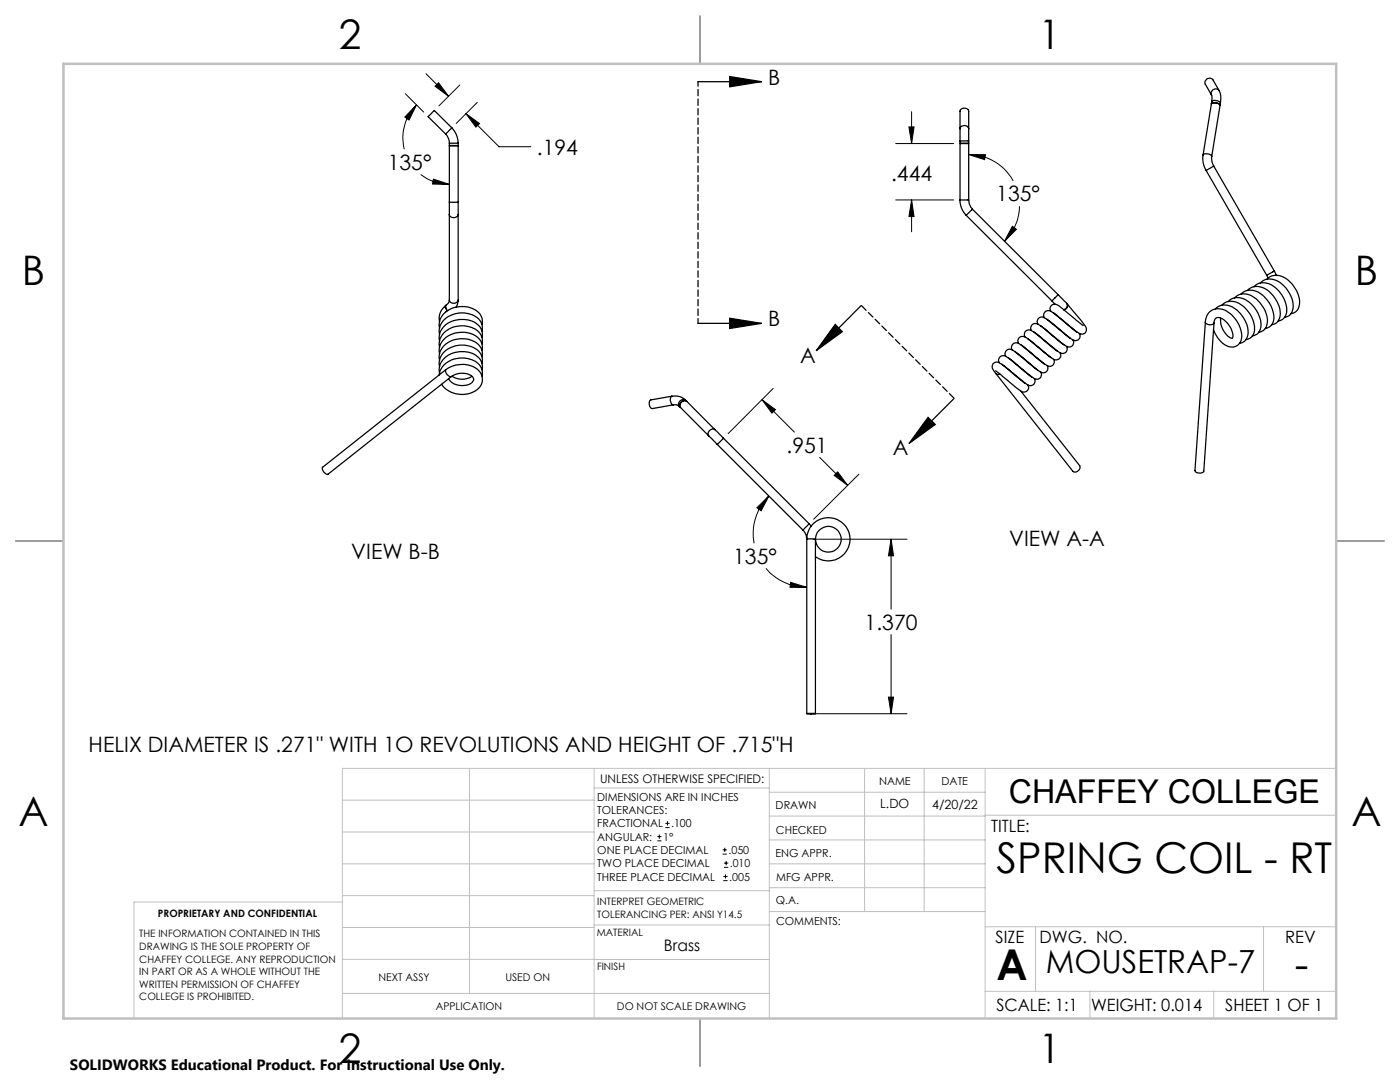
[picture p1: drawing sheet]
<svg xmlns="http://www.w3.org/2000/svg" width="279mm" height="216mm" viewBox="0 0 279 216" stroke-linecap="round" stroke-linejoin="round" font-family="sans-serif">
<g fill="none" stroke="#000" stroke-width=".2">
<path d="M80.9 18.7l3.7 3.7M85 14.7l4.5 4.5M86.8 17.2l.7-.7 2 2.7zM91.8 17l-4.2 4.1M83.1 21l-1.5 3-.8-.6zM83.1 21a9.4 9.4 0 0 0-2.4 8.8M84 34.8a9.6 9.6 0 0 0 5.7 2M86.5 35.7l3.2 1.1-3.4-.1zM93 22.7l2.7 2-.7 .7zM93 22.7l6.6 6.6h6.3M95.2 20.4l-4.1 4.2M178.8 28.6h11.5"/>
<path d="M178.8 39.9h11.5M181.4 25.3h1l-.5 3.3zM181.9 22.3v6.3M181.9 39.9v6.3M181.9 39.9l.5 3.3h-1zM193.3 30.8l3.4 .1-.2 1zM193.3 30.8a10.2 10.2 0 0 1 8.9 5.3M202 45.2l.8 .6-2.3 2.3zM203.4 41.1a10 10 0 0 1-2.9 7M152.1 79.8l6.4 6.4M152.1 79.8l2.7 1.9-.7 .7zM154.3 77.5l-9 9"/>
<path d="M153.5 99a10.7 10.7 0 0 0-3 9.4M163.6 91.3l5.6 5.5M166.5 94.9l.7-.7 2 2.6zM171.4 94.6l-9 9M151.1 101.3l2.4-2.3-1.6 2.9zM152.9 113.4a10.7 10.7 0 0 0 8.1 3.8M157.8 116.2l3.2 1h-3.3zM162.3 107.6h18.7M177.8 107.6v14M177.8 107.6l.5 3.3h-1zM177.3 139.1h1l-.5 3.3zM177.8 126.6v15.8"/>
<path d="M162.3 142.4h18.7M131.2 167.8h.8M131.2 166.9h.8M131.6 166.5v.9M132.8 165.1h.8M132.8 164.3h.8M133.2 163.9v.8M144.2 170.4h.9M144.2 169.6h.9M144.4 175.7h.8M144.4 174.9h.8M144.5 173.1h.8"/>
<path d="M144.5 172.2h.8M144.6 169.2v.8M144.8 174.5v.8M144.9 171.8v.8"/>
</g>
<g fill="none" stroke="#000" stroke-width=".25">
<path d="M139.3 16.3h12.7M139.7 3.2v9.5M145.6 15.3l6.4 1-6.4 1zM241.8 19v1.3M243.3 18.1a3.6 3.6 0 0 1 .3 2.5M243.3 18.1l-1.2-2.2a.89 .89 0 0 0-1.2-.2 .89 .89 0 0 0-.3 1.1l1.2 2.2M243.3 18.1a.89 .89 0 0 0-1.1-.2 .89 .89 0 0 0-.4 1.1M88.9 26.7a2.47 2.47 0 0 1 .8 1.9M89.7 28.6v.4h1.7v-.4M89.7 28.6h1.7M90.2 25.5a4.6 4.6 0 0 1 1.2 3.1M90.2 25.5l-3.5-3.5-.3 .3-1 1 3.5 3.4"/>
<path d="M90.2 25.5l-1.3 1.2M191.6 39.9a4.4 4.4 0 0 0 1.2 3.1M191.6 25.7v2.4M191.6 39.9v-11.3h1.7v11.3M191.6 28.1v.5h1.7v-.5M191.6 25.7v-3.5a.92 .92 0 0 1 .9-.6 .92 .92 0 0 1 .8 .6v3.5M191.6 39.9h1.7M191.6 28.1h1.7M191.6 25.7a.91 .91 0 0 1 .9-.7 .91 .91 0 0 1 .8 .7M193.3 39.9a2.9 2.9 0 0 0 .8 1.8M193.3 25.7v2.4M240.1 30.9a4.7 4.7 0 0 0 .6 3.1"/>
<path d="M240.1 30.9a1.29 1.29 0 0 1 1.7 .3M240.7 34l12.1 20.9M241.8 20.7a1.29 1.29 0 0 1 1.7 .3M241.8 20.7a1.19 1.19 0 0 1 1.7 .3M241.8 20.7l-1.7 10.2M241.8 31.2v.8l.4 1.1M241.8 20.3a1.28 1.28 0 0 1 1.8 .3M241.8 20.3v.4M242.2 33.1l-1.5 .9M242.2 33.1l12.1 21M243.5 21l-1.7 10.2M243.6 20.6l-.1 .4"/>
<path d="M89.7 40.4v2.4M89.7 59.9l-.2 .6-.5 .4M89.7 40.4v-11.3h1.7v11.3M89.7 40.4h1.7M89.7 42.8a.93 .93 0 0 0 .9 .6 .93 .93 0 0 0 .8-.6M89.7 59.9a.95 .95 0 0 0 .9 .6 .95 .95 0 0 0 .8-.6M89.7 42.8v17.1M91.4 40.4v2.4M91.4 59.9l-.4 1.4M91.4 42.8v17.1M192.8 43l17.1 17M194.1 41.7l-1.3 1.3"/>
<path d="M194.1 41.7l17.1 17.1M211.2 58.8l1.7 1.7M211.2 58.8l-1.3 1.2M246.4 59.4a3.2 3.2 0 0 1 4.6 .5 5 5 0 0 1 1.7 5.4l-.2 .2a1.76 1.76 0 0 1-1.3 .8M247.7 58.7a3.2 3.2 0 0 1 4.6 .5 5.1 5.1 0 0 1 1.7 5.3l-.2 .3a1.78 1.78 0 0 1-1.3 .7M249 58a3.2 3.2 0 0 1 4.6 .5 5.3 5.3 0 0 1 1.8 5l-.3 .6a1.58 1.58 0 0 1-1.3 .7M250.2 57.2a3.2 3.2 0 0 1 4.7 .5 5.1 5.1 0 0 1 1.6 5.3l-.1 .3a1.78 1.78 0 0 1-1.3 .8M251.5 56.5a3.2 3.2 0 0 1 4.7 .5 5.3 5.3 0 0 1 1.8 4.9l-.2 .4a1.69 1.69 0 0 1-1.4 1M252.8 55.7a3.2 3.2 0 0 1 4.6 .5 5 5 0 0 1 1.7 5.4l-.2 .2a1.76 1.76 0 0 1-1.3 .8M252.8 54.9l.2 .6M254.3 54.1l.4 .8M254.3 54.1l-1.5 .8"/>
<path d="M87.7 74.8a4 4 0 0 1 4.1-3.4 4.3 4.3 0 0 1 4.2 1.9l.2 .7v1M88.9 61a3.1 3.1 0 0 0-1.2 3.1M89 73.8a4.9 4.9 0 0 1 7 .7 2.69 2.69 0 0 1-1.8 3.9 5.2 5.2 0 0 1-6.1-1.7M89 73.8l-24.6 19.4a1.16 1.16 0 0 0 1.1 1.4l24.6-19.5M89 73.8a1.16 1.16 0 0 0 1.1 1.3M89 60.9l-.1 .4v-.1l.2 .6M89 60.9l-.1 .3 .2 .6M89.1 61.8l.2 .2M90.1 75.1a3.3 3.3 0 0 1 4.3 .3 1.21 1.21 0 0 1-1.2 1.4 3.4 3.4 0 0 1-3.7-1.2M90.2 75.1a3.6 3.6 0 0 0 4 0M96.2 64.8a2.76 2.76 0 0 0-2-3.3 4.8 4.8 0 0 0-6.5 2.6l-.1 .8 .1 .5M96.2 66.1a2.78 2.78 0 0 0-2-3.3 5 5 0 0 0-6.4 2.2l-.2 1.2 .1 .5"/>
<path d="M96.2 67.3a2.95 2.95 0 0 0-2.7-3.4 4.9 4.9 0 0 0-5.7 2.4l-.2 1.2 .1 .5M96.2 68.6a2.76 2.76 0 0 0-2-3.2 4.8 4.8 0 0 0-6.5 2.5l-.1 .8 .1 .6M96.2 69.9a2.78 2.78 0 0 0-2-3.3 4.9 4.9 0 0 0-6.5 2.6l-.1 .8 .1 .6M96.2 71.2a2.76 2.76 0 0 0-2-3.3 4.8 4.8 0 0 0-6.5 2.6l-.1 .8 .1 .6M96.2 72.5a2.78 2.78 0 0 0-2-3.3 5 5 0 0 0-6.4 2.2l-.2 1.2 .1 .5M96.2 73.8a2.95 2.95 0 0 0-2.7-3.5 4.9 4.9 0 0 0-5.7 2.4l-.2 1.2 .1 .5M134.1 79.1a2.84 2.84 0 0 1 2.7 .7M134.1 79.1l-4.2 .7a1.07 1.07 0 0 0 .3 1.7l4.2-.7M134.1 79.1a1.07 1.07 0 0 0 .3 1.7M136.8 79.8a.92 .92 0 0 0-1.1 .2 .92 .92 0 0 0-.2 1.1M136.8 79.8l.2 .2M139.3 64.5h12.7"/>
<path d="M145.6 63.5l6.4 1-6.4 1zM166.7 64.7l1.4 1.5-5.2 3.8zM171.9 61l-9 9M190.4 79.5l-9 9M198.7 74l3.4 2.8a3.6 3.6 0 0 0 2.4 1.4l.5-.2a.83 .83 0 0 0 .1-1.2M198.8 74.5a1.62 1.62 0 0 1-.8-1.6 1.2 1.2 0 0 1 2.1-.1l4.5 3.7M198.8 74.5l15.3 19.5a.93 .93 0 0 0 1.1 0 .93 .93 0 0 0 .3-1.1l-11.8-14.9M198.8 74.5l.3 .2 .5-.1M199.4 72.4a.97 .97 0 0 1 .3-1.3 .97 .97 0 0 1 1.3 .2l4.9 3.9M200 72.7l3.4 2.8a4.2 4.2 0 0 0 2.2 1.4 .93 .93 0 0 0 .8-1.4M200.7 71.1a.93 .93 0 0 1 .2-1.2 .93 .93 0 0 1 1.3 0l5 4M201.3 71.4l3.4 2.8a4.1 4.1 0 0 0 2.4 1.5 .94 .94 0 0 0 .6-1.4"/>
<path d="M202 69.8a1 1 0 0 1 .4-1.3 1 1 0 0 1 1.4 .4l4.7 3.8M202.5 70.1l2.9 2.4a7.1 7.1 0 0 0 2.8 1.9 .94 .94 0 0 0 .8-1.4M203.3 68.5a1 1 0 0 1 .3-1.3 1 1 0 0 1 1.3 .3l4.9 3.9M203.8 68.8l2.9 2.4a6.8 6.8 0 0 0 2.7 1.9 .93 .93 0 0 0 .9-1.4M204.6 67.2a.97 .97 0 0 1 .3-1.3 .97 .97 0 0 1 1.3 .3l4.8 3.9M205.1 67.6l3.4 2.7a3.6 3.6 0 0 0 2.5 1.5l.4-.3a.83 .83 0 0 0 .2-1.1M205.8 66a.98 .98 0 0 1 .3-1.3 .98 .98 0 0 1 1.4 .2l4.8 3.9M206.4 66.3l3.4 2.8a4.2 4.2 0 0 0 2.2 1.4 .93 .93 0 0 0 .9-1.4M207.2 64.7a.93 .93 0 0 1 .2-1.3 .93 .93 0 0 1 1.2 .1l5 4M207.7 65l3.4 2.8a4.1 4.1 0 0 0 2.4 1.5 .94 .94 0 0 0 .6-1.5M208.4 63.4a1 1 0 0 1 .4-1.4 1 1 0 0 1 1.4 .4l4.7 3.9M209 63.7l2.8 2.3a7.1 7.1 0 0 0 2.8 2 .94 .94 0 0 0 .8-1.5"/>
<path d="M209.7 62.1a1 1 0 0 1 .3-1.3 1 1 0 0 1 1.3 .2l4.9 3.9M209.9 60l.7 .7M212.9 60.5a.85 .85 0 0 1-.6 1.3 .98 .98 0 0 0 .6-1.3zM213 60.6l3.3 4.1a1.06 1.06 0 0 1 .5 1.1 1.06 1.06 0 0 1-.9 .9 5.2 5.2 0 0 1-2.2-1.5l-3.4-2.8M240.6 64.3a2.67 2.67 0 0 1 1.6-2.6 2.67 2.67 0 0 1 2.9 .6 5.7 5.7 0 0 1 2.6 5.6 2.03 2.03 0 0 1-3.2 .9 6.1 6.1 0 0 1-2.3-3M240.6 64.3l-2.1 29.6a1.08 1.08 0 0 0 1.7 .1l2.1-29.6M240.6 64.3a1.03 1.03 0 0 0 1.7 .1M242.5 61.7a3.2 3.2 0 0 1 4.7 .5 5.3 5.3 0 0 1 1.8 5l-.4 .6a1.58 1.58 0 0 1-1.2 .7M243.6 63.5a4.1 4.1 0 0 0 2.3 4h.1a3.9 3.9 0 0 0-3-4.1l-.5 .2-.2 .8M243.8 60.9a2.98 2.98 0 0 1 4.3 .2 5.6 5.6 0 0 1 2.2 5.3l-.4 .6a1.78 1.78 0 0 1-1.2 .8M245.1 60.2a3.2 3.2 0 0 1 4.6 .5 5.6 5.6 0 0 1 1.8 5l-.1 .3a1.69 1.69 0 0 1-1.5 1M134.4 80.8h.6l.5 .3"/>
<path d="M135.5 81.1l.3 .2M135.8 81.3a.92 .92 0 0 1 .2-1 .92 .92 0 0 1 1.1-.2l5.6 5.6M135.8 81.3l5.6 5.7M137 80.1a.91 .91 0 0 0-1.1 .1 .91 .91 0 0 0-.1 1.1M141.4 87l1.8 1.7M142.7 85.7l1.7 1.8M142.7 85.7a.93 .93 0 0 0-1.1 .2 .93 .93 0 0 0-.2 1.1M143.2 88.7l17 17.1M144.4 87.5l-1.2 1.2M144.4 87.5l17.1 17M185.2 83.3l1.5 1.4-5.3 3.8zM3.1 107.9h9.6"/>
<path d="M160.2 105.8a2.71 2.71 0 0 1 .8 1.8M161 107.6a4.3 4.3 0 0 1 5.2-4.2 4.3 4.3 0 0 1 3 6 4.3 4.3 0 0 1-6.5 1.7M161 107.6h1.7M161 107.6v34.8M161.5 104.5l.4 .5M161.5 104.5l-1.3 1.3M162.7 107.6v34.8M266.7 107.9h9.5M161 142.4h1.7zM139.7 203.2v9.6"/>
<circle cx="165.3" cy="107.6" r="2.57"/>
</g>
<path d="M190.4 79.5l-18.5-18.5" fill="none" stroke="#000" stroke-width=".25" stroke-dasharray="1.3 .6" stroke-dashoffset="-.1"/>
<path d="M139.3 16.3v48.2" fill="none" stroke="#000" stroke-width=".25" stroke-dasharray="1.3 .6" stroke-dashoffset=".3"/>
<g fill="none" stroke="#c0c0c0" stroke-width=".2">
<path d="M68.3 159.7h50.3M93.7 153.3v44.9M118.6 153.3v49.9M118.6 157.2h34.9M153.5 153.3v49.9M153.5 158.1h43.1M172.5 153.3v28.6M184.4 153.3v28.6M196.6 153.3v49.9M266.7 153.3h-198.4v49.9M68.3 178.7h50.3M68.3 172.4h50.3"/>
<path d="M68.3 166h50.3M68.3 180h-41.6v23.2M118.6 177.7h35M153.5 167.6h43.1M153.5 162.8h43.1M153.5 172.4h43.1M153.5 177.1h43.1M196.6 162.7h70.1M68.3 198.2h85.2M68.3 191.4l85.2 .1M68.3 185.1h50.3M118.6 184.6h35"/>
<path d="M153.6 181.9h43M196.6 197.8h70.1M196.6 184.9h70.1M206.7 184.9v12.9M217.5 197.8v5.4M242.2 197.8v5.4M252.2 184.9v12.9"/>
</g>
<path d="M139.7 3.2v9.5M3.1 107.9h9.6M266.7 107.9h9.5M139.7 203.2v9.6" fill="none" stroke="#c0c0c0" stroke-width=".25"/>
<path d="M12.7 12.7h254v190.5h-254z" fill="none" stroke="#c0c0c0" stroke-width=".5"/>
<g fill="#000">
<path d="M185.2 83.3l1.5 1.4-5.3 3.8zM166.7 64.7l1.4 1.5-5.2 3.8zM145.6 15.3l6.4 1-6.4 1zM145.6 63.5l6.4 1-6.4 1z"/>
<path d="M177.8 107.6l.5 3.3h-1zM177.3 139.1h1l-.5 3.3zM166.5 94.9l.7-.7 2 2.6zM152.1 79.8l2.7 1.9-.7 .7zM151.1 101.3l2.4-2.3-1.6 2.9zM157.8 116.2l3.2 1h-3.3zM181.4 25.3h1l-.5 3.3zM181.9 39.9l.5 3.3h-1zM202 45.2l.8 .6-2.3 2.3zM193.3 30.8l3.4 .1-.2 1zM86.8 17.2l.7-.7 2 2.7zM93 22.7l2.7 2-.7 .7zM83.1 21l-1.5 3-.8-.6zM86.5 35.7l3.2 1.1-3.4-.1z"/>
</g>
<g font-size="8.5">
<text x="198.9" y="174.2">SPRING COIL - RT</text>
<text x="198.9" y="195.5">A</text>
<text x="258.4" y="195.4">-</text>
</g>
<g font-size="8.1">
<text x="67.6" y="9.7">2</text>
<text x="207.3" y="9.7">1</text>
<text x="4.4" y="57">B</text>
<text x="270.4" y="57">B</text>
<text x="3.7" y="164.9">A</text>
<text x="269.7" y="164.9">A</text>
<text x="67.6" y="212.2">2</text>
<text x="207.3" y="212.2">1</text>
</g>
<text font-size="6.5" x="201.3" y="160.2">CHAFFEY COLLEGE</text>
<text font-size="6.3" x="208.7" y="194.1">MOUSETRAP-7</text>
<g font-size="4.2">
<text x="153.3" y="16.9">B</text>
<text x="77.4" y="33.9">135°</text>
<text x="107.1" y="30.9">.194</text>
<text x="177.8" y="36">.444</text>
<text x="198.8" y="40.2">135°</text>
<text x="153.3" y="65.1">B</text>
<text x="159.7" y="72.3">A</text>
<text x="157" y="90.3">.951</text>
<text x="178.2" y="90.9">A</text>
<text x="70.1" y="111.5">VIEW B-B</text>
<text x="146.3" y="112.5">135°</text>
<text x="201.4" y="109">VIEW A-A</text>
<text x="172.6" y="125.7">1.370</text>
<text x="17.7" y="150">HELIX DIAMETER IS .271&quot; WITH 1O REVOLUTIONS AND HEIGHT OF .715&quot;H</text>
</g>
<g font-size="3.4">
<text x="197.8" y="166">TITLE:</text>
<text x="198.7" y="188.1">SIZE</text>
<text x="207.5" y="188.1">DWG. NO.</text>
<text x="256.5" y="188.2">REV</text>
<text x="198.8" y="201.7">SCALE: 1:1</text>
<text x="217.7" y="201.8">WEIGHT: 0.014</text>
<text x="244.5" y="201.7">SHEET 1 OF 1</text>
</g>
<text font-size="3.2" x="132.5" y="189.8">Brass</text>
<text font-size="3" x="14" y="213.5">SOLIDWORKS Educational Product. For Instructional Use Only.</text>
<g font-size="2.5">
<text x="175.7" y="161.3">L.DO</text>
<text x="186" y="161.4">4/20/22</text>
</g>
<text font-size="2.4" x="119.8" y="156.2">UNLESS OTHERWISE SPECIFIED:</text>
<g font-size="2.2">
<text x="119.2" y="159.8">DIMENSIONS ARE IN INCHES</text>
<text x="154.8" y="161.4">DRAWN</text>
<text x="175.4" y="156.6">NAME</text>
<text x="187.9" y="156.7">DATE</text>
<text x="119.2" y="162.4">TOLERANCES:</text>
<text x="119.2" y="165.1">FRACTIONAL</text>
<text x="119.2" y="167.8">ANGULAR:</text>
<text x="132.3" y="167.8">1°</text>
<text x="133.9" y="165.1">.100</text>
<text x="154.9" y="166.3">CHECKED</text>
<text x="119.2" y="170.4">ONE PLACE DECIMAL</text>
<text x="119.2" y="173.1">TWO PLACE DECIMAL</text>
<text x="145.4" y="170.4">.050</text>
<text x="145.7" y="173.1">.010</text>
<text x="154.8" y="171">ENG APPR.</text>
<text x="119.2" y="175.7">THREE PLACE DECIMAL</text>
<text x="145.5" y="175.7">.005</text>
<text x="154.9" y="175.7">MFG APPR.</text>
<text x="154.9" y="180.4">Q.A.</text>
<text x="154.9" y="184.6">COMMENTS:</text>
</g>
<g font-size="2.1">
<text x="75.5" y="195.7">NEXT ASSY</text>
<text x="100.9" y="195.7">USED ON</text>
<text x="86.9" y="201.5">APPLICATION</text>
<text x="123.1" y="201.6">DO NOT SCALE DRAWING</text>
</g>
<g font-size="2">
<text x="31.5" y="182.9">PROPRIETARY AND CONFIDENTIAL</text>
<text x="119.2" y="180.6">INTERPRET GEOMETRIC</text>
<text x="119.2" y="183.1">TOLERANCING PER: ANSI Y14.5</text>
<text x="27.8" y="187">THE INFORMATION CONTAINED IN THIS</text>
<text x="27.8" y="189.5">DRAWING IS THE SOLE PROPERTY OF</text>
<text x="119.1" y="186.7">MATERIAL</text>
<text x="27.8" y="192.1">CHAFFEY COLLEGE. ANY REPRODUCTION</text>
<text x="27.8" y="194.6">IN PART OR AS A WHOLE WITHOUT THE</text>
<text x="27.8" y="197.1">WRITTEN PERMISSION OF CHAFFEY</text>
<text x="119.1" y="193.5">FINISH</text>
<text x="27.8" y="199.6">COLLEGE IS PROHIBITED.</text>
</g>
</svg>
